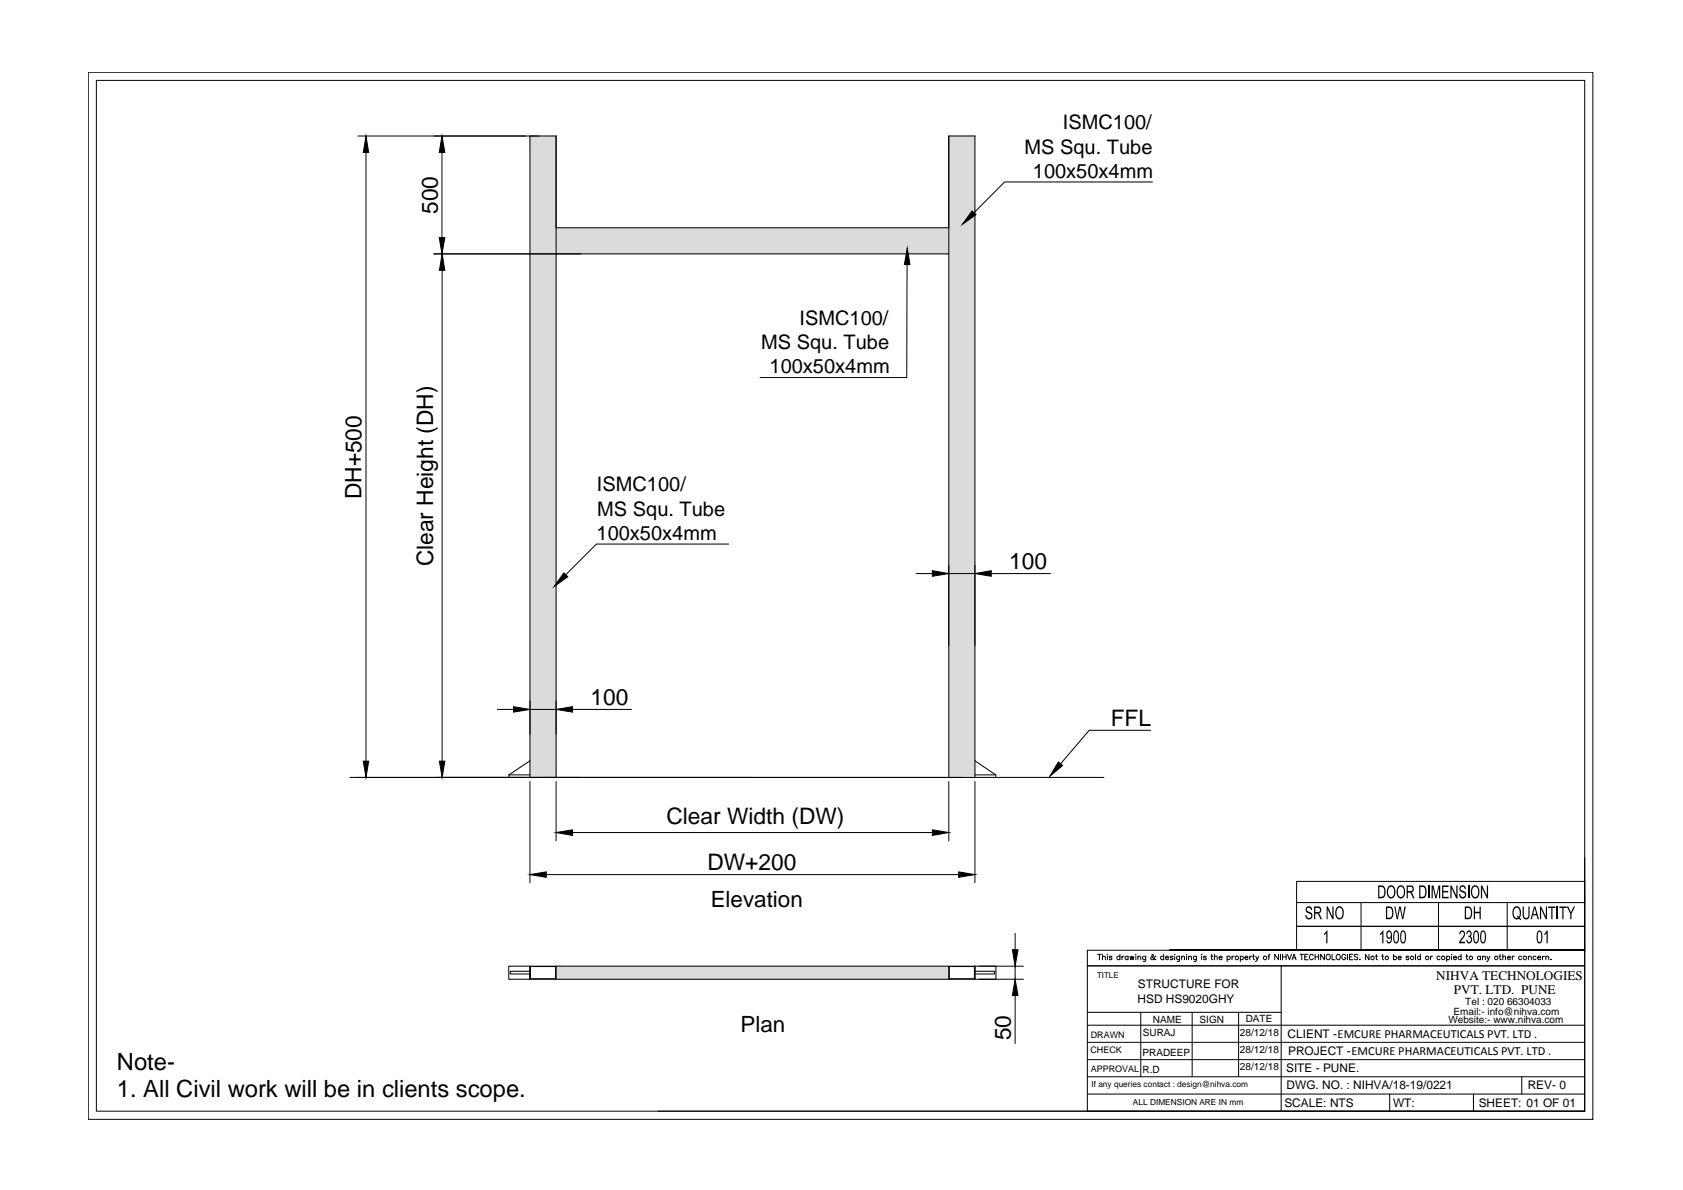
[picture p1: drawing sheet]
<svg xmlns="http://www.w3.org/2000/svg" width="420mm" height="297mm" viewBox="0 0 420 297" stroke-linecap="round" stroke-linejoin="round" font-family="sans-serif">
<!-- layer: 0 -->
<g fill="#dbdbdb" stroke="#dbdbdb" stroke-width=".25">
<path d="M138.8 241.2v3.2h98.1zM138.8 241.2h98.1v3.2z"/>
<path d="M138.8 56.9v6.5h98.1zM138.8 56.9h98.1v6.5z"/>
<path d="M236.9 34v160.1h6.5zM236.9 34h6.5v160.1z"/>
<path d="M132.3 34v160.1h6.5zM132.3 34h6.5v160.1z"/>
</g>
<g fill="none" stroke="#000" stroke-width=".25">
<path d="M22 18h375.7v261.4h-375.7zM24.1 20.1h371.5v257.3h-371.5zM89.3 34h49.5v160.1M91.4 38.1v151.9M110.3 38.1v21.2M132.3 34v160.1M138.8 56.9h98.1M287.7 45.4h-36.9l-7.7 7.7M108.3 63.4h128.6M110.4 67.5v122.5M226.5 66l-.1 28.2h-36.6M181.9 135.8h-33l-7.7 7.7"/>
<path d="M228.7 143.2h4.1M236.9 143.2h6.5M247.5 143.2h14.7M124.1 177.1h4.1M132.3 177.1h6.5M142.9 177.1h14.8M87.3 194.1h188.3M127.1 193.4v.7M127.1 193.4h5.2M132.3 195.1v25.2M132.3 189.9l-5.2 3.5M138.8 195.1v14.8"/>
<path d="M236.9 194.1v-160.1h6.5v160.1M236.9 195.1v14.8M243.4 195.1v25.2M243.4 193.4h5.2M243.4 189.9l5.2 3.5M248.6 193.4v.7M287.2 182.3h-15.3l-7.1 8.4M136.4 218.3h102.9M142.9 207.8h89.9M395.6 214.1v23.1h-103.6M253.4 233v4.1M271.5 237.2h124.1v3.9h-124.1z"/>
<path d="M274 238.2h.9M274.5 238.2v1.4M275.2 238.9l.4-.2h.3v.9M275.2 238.2v1.4M276.5 238.2v.1zM276.5 238.7v.9M277.6 238.8l-.6-.1v.3l.4 .1 .2 .3-.3 .2-.4-.2M279.6 238.8a.42 .42 0 0 0-.6 0 .42 .42 0 0 0 0 .6 .42 .42 0 0 0 .6 0M279.6 238.2v1.4M280.1 238.7v.9M280.6 238.7l-.5 .1v.3M281.6 238.8a.42 .42 0 0 0-.6 0 .42 .42 0 0 0 0 .6 .42 .42 0 0 0 .6 0"/>
<path d="M281.6 238.7v.9M282.1 238.7l.2 .9 .3-.9 .2 .9 .3-.9M283.6 238.2v.1zM283.6 238.7v.9M284.1 238.9l.2-.2h.4l.1 .9M284.1 238.7v.9M286 238.7v1l-.3 .3-.3-.1M286 238.8a.44 .44 0 0 0-.6 0 .44 .44 0 0 0 0 .6 .44 .44 0 0 0 .6 0M288.6 238.8l-.2-.1a.86 .86 0 0 1-1.1 .7l.1-.4 .6-.5-.2-.3-.2 .2 .2 .5 .5 .7 .3-.2M290.5 238.8a.42 .42 0 0 0-.6 0 .42 .42 0 0 0 0 .6 .42 .42 0 0 0 .6 0M290.5 238.2v1.4M291 239.1h.7a.44 .44 0 0 0-.4-.4 .44 .44 0 0 0-.4 .4 .44 .44 0 0 0 .4 .5l.4-.2"/>
<path d="M292.8 238.8l-.6-.1v.3l.6 .4-.2 .2-.5-.2M293.3 238.2v.1zM293.3 238.7v.9M294.5 238.7l-.1 1.2-.2 .1-.3-.1M294.5 238.8a.42 .42 0 0 0-.6 0 .42 .42 0 0 0 0 .6 .42 .42 0 0 0 .6 0M295 238.9l.3-.2h.3l.1 .9M295 238.7v.9M296.2 238.2v.1zM296.2 238.7v.9M296.7 238.9l.2-.2h.5v.9M296.7 238.7v.9M298.7 238.7v1l-.3 .3-.3-.1"/>
<path d="M298.7 238.8a.42 .42 0 0 0-.6 0 .42 .42 0 0 0 0 .6 .42 .42 0 0 0 .6 0M300 238.2v.1zM300 238.7v.9M301.1 238.8l-.6-.1v.3l.5 .1 .1 .3-.2 .2-.4-.2M302.3 238.7h.4M302.5 238.2v1.1l.3 .3M303.2 238.9l.3-.2h.3l.1 .9M303.2 238.2v1.4M304.3 239.1h.8a.44 .44 0 0 0-.5-.4 .44 .44 0 0 0-.4 .4 .44 .44 0 0 0 .4 .5l.5-.2M306.3 238.8a.44 .44 0 0 1 .7 0 .44 .44 0 0 1 0 .6 .44 .44 0 0 1-.7 0M306.3 238.7v1.3M307.6 238.7v.9"/>
<path d="M308.1 238.7h-.3l-.2 .4M309.6 238.8a.42 .42 0 0 1 .7 0 .42 .42 0 0 1 0 .6 .42 .42 0 0 1-.7 0M309.6 238.7v1.3M310.8 239.1h.7v-.3a.42 .42 0 0 0-.6 0 .42 .42 0 0 0 0 .6 .42 .42 0 0 0 .6 0M312 238.7v.9M312.5 238.7h-.3l-.2 .4M312.7 238.7h.5M312.9 238.2v1.1l.3 .3M313.5 238.7l.4 .9 .4-.9M313.9 239.6l-.5 .4M316.5 238.7h.5M317 238.2l-.2 .3v1.1"/>
<path d="M319.2 238.2v1.4l-1-1.4v1.4M319.7 238.2v1.4M320.2 238.2v1.4M320.2 238.8h.9M321.1 238.2v1.4M321.4 238.2l.5 1.4 .5-1.4M322.6 239.6l.5-1.4 .5 1.4M322.8 239.1h.6M323.7 231.2h71.9M323.7 225.3h71.9M324.5 238.2h.9M325 238.2v1.4"/>
<path d="M325.7 238.8h.6M326.6 238.2h-.9v1.4h.9M327.8 238.5a.48 .48 0 0 0-.5-.3 .48 .48 0 0 0-.4 .5v.4a.48 .48 0 0 0 .4 .5 .48 .48 0 0 0 .5-.4M328.3 238.8h.9M328.3 238.2v1.4M329.2 238.2v1.4M330.6 238.2v1.4l-.9-1.4v1.4M331.3 238.3a.61 .61 0 0 1 .8 .6 .61 .61 0 0 1-.9 .5l-.1-.7zM332.5 238.2v1.4h.8M333.9 238.3l.1-.1a.64 .64 0 0 1 .6 .7 .64 .64 0 0 1-.7 .6l-.3-.4zM336 238.5a.5 .5 0 0 0-.6-.3 .5 .5 0 0 0-.4 .5v.4a.49 .49 0 0 0 .5 .5 .49 .49 0 0 0 .5-.5h-.4M336.4 238.2v1.4"/>
<path d="M336.9 238.8h.6M337.7 238.2h-.8v1.4h.8M339 238.4l-.4-.2-.5 .2v.3l.9 .5-.4 .4-.5-.2M339.4 239.5h.2zM339.8 225.3v11.9M341.8 238.2v1.4l-.9-1.4v1.4M343.4 238.7h.4M343.6 238.2v1.1l.3 .3M344.9 238.7h.5M345.2 238.2v1.1l.3 .3M347.9 238.8a.42 .42 0 0 1 .6 0 .42 .42 0 0 1 0 .6 .42 .42 0 0 1-.6 0M347.9 238.2v1.4"/>
<path d="M349.1 239.1h.7a.44 .44 0 0 0-.5-.4 .44 .44 0 0 0-.4 .4 .44 .44 0 0 0 .4 .5l.5-.2M351.7 238.8l-.6-.1v.3l.6 .4-.2 .2-.5-.2M353.4 238.2v1.4M354.6 238.8a.42 .42 0 0 0-.6 0 .42 .42 0 0 0 0 .6 .42 .42 0 0 0 .6 0M354.6 238.2v1.4M357.1 238.7v.9M357.6 238.7h-.3l-.2 .4M359.1 225.3v11.9M359.5 238.8a.42 .42 0 0 0-.6 0 .42 .42 0 0 0 0 .6 .42 .42 0 0 0 .6 0M361.2 238.8a.42 .42 0 0 1 .6 0 .42 .42 0 0 1 0 .6 .42 .42 0 0 1-.6 0M361.2 238.7v1.3M362.4 238.2v.1z"/>
<path d="M362.4 238.7v.9M362.9 239.1h.7a.44 .44 0 0 0-.5-.4 .44 .44 0 0 0-.4 .4 .44 .44 0 0 0 .4 .5l.5-.2M364.8 238.8a.42 .42 0 0 0-.7 0 .42 .42 0 0 0 0 .6 .42 .42 0 0 0 .7 0M364.8 238.2v1.4M365.9 238.7h.5M366.2 238.2v1.1l.3 .3M369.6 238.8a.42 .42 0 0 0-.6 0 .42 .42 0 0 0 0 .6 .42 .42 0 0 0 .6 0M369.6 238.7v.9M370.1 238.9l.3-.2h.4v.9M370.1 238.7v.9M371.2 238.7l.4 .9 .4-.9M371.6 239.6l-.4 .4"/>
<path d="M374.2 238.7h.5M374.5 238.2v1.1l.3 .3M375.2 238.9l.1-.2h.5v.9M375.2 238.2v1.4M376.3 225.3v11.9M376.3 239.1h.8l-.1-.3a.42 .42 0 0 0-.6 0 .42 .42 0 0 0 .1 .6 .42 .42 0 0 0 .6 0M377.5 238.7v.9M378.1 238.7h-.4l-.2 .4M379.9 238.8a.42 .42 0 0 0-.7 0 .42 .42 0 0 0 0 .6 .42 .42 0 0 0 .7 0M381.6 238.9l.1-.2h.5l.1 .9M381.6 238.7v.9M383.5 238.8a.42 .42 0 0 0-.7 0 .42 .42 0 0 0 0 .6 .42 .42 0 0 0 .7 0"/>
<path d="M383.9 239.1h.8a.43 .43 0 0 0-.6-.3 .43 .43 0 0 0-.2 .6 .43 .43 0 0 0 .6 .1l.2-.1M385.1 238.7v.9M385.6 238.7h-.3l-.2 .4M385.9 238.9l.2-.2h.5v.9M385.9 238.7v.9M387.2 239.5h.1zM395.6 220h-71.9v17.2M127 241.2h5.3v3.2h-5.3zM132.3 242.4h-4.9v.7h4.9M132.3 241.2v3.2h111.1v-3.2M132.3 241.2h111.1M132.4 241.3h6.3v3h-6.3z"/>
<path d="M138.8 241.2v3.2M236.9 241.2v3.2M237 241.3h6.3v3h-6.3zM243.4 242.4h4.9v.7h-4.9M243.4 241.2h5.2v3.2h-5.2zM244.4 241.2h11.1M244.4 244.4h11.1M253.4 241.2v3.2M253.4 248.5v12M271.5 255.9h124.1M271.5 252.7h48.3M284.8 252.7v16.1"/>
<path d="M297.6 252.7v16.1M309.2 252.7v16.1M319.8 241.1v36.3M395.6 241.1v36.3M395.6 241.1h-124.1v36.3M164.2 277.4h231.4M271.5 268.8h124.1M271.5 264.5h124.1M271.5 260.2h124.1M271.5 273.1h124.1M346.9 273.1v4.3M367.8 273.1v4.3"/>
<path d="M379.9 268.8v4.3"/>
<circle cx="308.8" cy="239.1" r=".44"/>
<circle cx="315.8" cy="239.1" r=".44"/>
<circle cx="342.6" cy="239.1" r=".44"/>
<circle cx="346.2" cy="239.1" r=".43"/>
<circle cx="352.5" cy="239.1" r=".43"/>
<circle cx="356.3" cy="239.1" r=".44"/>
<circle cx="360.3" cy="239.1" r=".44"/>
<circle cx="367.2" cy="239.1" r=".43"/>
<circle cx="373.5" cy="239.1" r=".43"/>
<circle cx="380.7" cy="239.1" r=".44"/>
</g>
<g fill="#000" stroke="#000" stroke-width=".25">
<path d="M91.4 34l.6 4.1h-1.3zM110.3 34l.8 4.1h-1.4zM109.7 59.3h1.4l-.8 4.1zM242.7 52.7l.9 .9-3.3 2.4zM110.4 63.4l.7 4.1h-1.4zM226.5 61.9l.7 4.1h-1.4zM140.8 143l.9 1-3.3 2.4zM232.8 142.5l4.1 .7-4.1 .6zM243.4 143.2l4.1-.7v1.3zM128.2 176.4l4.1 .7-4.1 .7zM138.8 177.1l4.1-.7v1.4zM90.7 190h1.3l-.6 4.1z"/>
<path d="M109.7 190h1.4l-.7 4.1zM264.2 190.2l1.1 .9-3.2 2.7zM132.3 218.3l4.1-.7v1.4zM138.8 207.8l4.1-.7v1.4zM232.8 207.1l4.1 .7-4.1 .7zM239.3 217.6l4.1 .7-4.1 .7zM252.7 237.1h1.4l-.7 4.1zM253.4 244.4l.7 4.1h-1.4z"/>
</g>
<g fill="#000">
<path d="M326.2 226.4l.8-.2 .5 .6 .1 .4h-.3l-.2-.5-.3-.1-.4 .1-.2 .2 .1 .5 1 .4 .3 .3v.9l-.5 .5-.9-.1-.3-.6v-.4h.3l.1 .5 .6 .3 .5-.6-.2-.4-1.1-.6-.2-.6zM331.2 226.3h.3l1.1 2.5v-2.5h.3v3.1h-.3l-1.2-2.5v2.5h-.2zM331.2 232.2h.2v3.3h-.3v-2.5l-.5 .4v-.4zM345.2 232.3l.2-.1v3.3h-.3v-2.5l-.6 .4v-.4zM348.1 226.3h.3l.4 2.7 .5-2.7h.4l.5 2.7 .4-2.7h.4l-.7 3.1h-.3l-.5-2.7-.5 2.7h-.3zM357.4 221h.5l.6 2.8 .6-2.8h.5v3.2h-.3v-2.7l-.7 2.7h-.3l-.6-2.7v2.7h-.3zM360 221h1.6v.4h-1.3v1h1.2v.4h-1.2v1.1h1.4v.3h-1.7zM362.1 221h.3l1.2 2.5v-2.5h.3v3.2h-.4l-1.1-2.5v2.5h-.3zM364.5 221.2l.9-.2 .5 .5v.4l-.2 .1-.3-.6h-.6l-.2 .3 .2 .5 .9 .3 .3 .4-.1 .9-.5 .5-.7-.1-.4-.6v-.4l.2-.1 .1 .4 .3 .4h.5l.3-.3-.1-.7-.8-.3-.4-.4-.1-.5zM364.5 232.5l.7-.3 .4 .4 .1 1-1.1 1.5h1.1v.4h-1.4l.2-.8 .8-1 .2-.5-.3-.6-.4 .1-.2 .5h-.3zM366.3 232.5l.3-.3 .4 .1 .4 .5-.1 .6-.2 .3 .3 .3 .1 .7-.2 .6-.4 .2-.5-.1-.4-.8h.3l.2 .5h.5l.2-.4v-.5l-.2-.3h-.4v-.3l.4-.1 .1-.5-.1-.4h-.4l-.3 .5h-.2zM367.9 226.3h.3v1.3h1.2v-1.3h.3v3.1h-.3v-1.4h-1.2v1.4h-.3z"/>
<path d="M369.7 221h.3l1.2 2.5v-2.5h.3v3.2h-.3l-1.2-2.5v2.5h-.3zM380.1 226.3h.3v2.3l.5 .6 .4-.1 .2-.3 .1-2.5h.3l-.1 2.6-.5 .6-.8-.1-.3-.5zM384.4 226.3h.3l1.2 2.5v-2.5h.3v3.1h-.3l-1.2-2.5v2.5h-.3zM386.2 232.2h.2v3.3h-.3v-2.5l-.6 .4v-.4zM386.5 226.3h1.8v.4h-.7v2.7h-.3v-2.7h-.8zM389.3 226.3h1.8v.4h-.8v2.7h-.3v-2.7h-.7zM391.1 226.3h.4l.7 1.5 .7-1.5h.3l-.9 1.8v1.3h-.3v-1.3z"/>
<path d="M328.1 226.3h1.2l.4 .3 .1 .8-.3 .5-.3 .1 .8 1.4h-.3l-.8-1.4h-.5v1.4h-.3zM328.4 226.6v1.1h.8l.3-.2v-.6l-.2-.2z"/>
<path d="M333.6 226.6l.6-.4h.5l.7 .8v1.5l-.2 .6-.5 .4-.7-.1-.5-.6-.2-1.3zM334.1 226.7l-.4 .6v1.2l.4 .6 .5 .1 .5-.6v-1.3l-.4-.6z"/>
<path d="M344.1 221l1.1 .1 .6 .6 .1 1.5-.2 .5-.4 .5h-1.2zM344.4 221.4v2.5l.8-.1 .3-.5v-1.4l-.3-.5z"/>
<path d="M346 226.3h1.1l.6 .5 .1 1.7-.2 .6-.4 .3h-1.2zM346.3 226.7v2.4h.8l.4-.7v-1.2l-.3-.5z"/>
<path d="M346.3 232.4l.7-.1 .4 .4 .1 .5v1.2l-.3 .9-.7 .2-.4-.8 .3 .1a.46 .46 0 0 0 .6 .3 .46 .46 0 0 0 .2-.6l.1-.6-.3 .4-.4 .1-.5-.6v-.8zM346.7 232.6l-.3 .3-.1 .6 .3 .5h.3l.3-.3v-.6l-.2-.5z"/>
<path d="M346.6 221.2l.5-.2h.4l.5 .4 .3 .5 .1 .9-.2 .8-.4 .5-.4 .2-.6-.2-.5-.9v-1.2zM347 221.4l-.4 .7v1l.3 .7 .6 .1 .5-.5v-1.2l-.3-.8z"/>
<path d="M348.2 232.4l.6-.1 .4 .8v1.6l-.5 .8-.6-.2-.3-.8v-1.3zM348.4 232.6l-.3 .5v1.2l.1 .7 .3 .2 .4-.4 .1-1.6-.2-.5z"/>
<path d="M349 221.3l.3-.3h.6l.7 .6 .1 1.6-.6 1h-.8l-.5-.7-.1-1.4zM349.3 221.4l-.3 .6v1.1l.2 .6 .7 .2 .5-.7v-1.1l-.4-.7z"/>
<path d="M349.9 232.4l.7-.1 .4 .8v1.6l-.6 .8-.5-.1-.3-.7v-1.5zM350 232.7l-.2 1.6 .2 .7 .3 .2 .4-.4v-1.6l-.3-.6z"/>
<path d="M351.2 221h1.2l.5 .4v.9l-.6 .5 .9 1.4h-.4l-.8-1.4h-.5v1.4h-.3zM351.5 221.4v1l1-.1 .2-.6-.2-.3z"/>
<path d="M354.3 221l1.2 .1 .5 .5 .1 1.7-.3 .6-.4 .3h-1.1zM354.6 221.4v2.5l.8-.1 .4-.5v-1.3l-.4-.6z"/>
<path d="M365.7 226.3h1.2l.5 .6 .1 1.7-.6 .8h-1.2zM366 226.7v2.4h.7l.5-.6v-1.3l-.4-.5z"/>
<path d="M367.6 221.2l.5-.2h.5l.4 .3 .3 .7-.1 1.4-.3 .6-.3 .2h-.8l-.5-.8-.1-1.1zM367.8 221.6l-.3 .7 .1 .9 .3 .6 .6 .1 .5-.7v-1.2l-.5-.6z"/>
<path d="M368.1 232.4l.3-.2 .4 .1 .4 .8v1.7l-.5 .7-.5-.1-.4-.7v-1.6zM368.3 232.6l-.2 .7v1.1l.1 .6 .3 .2 .4-.5v-1.4l-.1-.5-.2-.2z"/>
<path d="M369.8 232.4l.3-.2 .5 .1 .3 .8v1.7l-.5 .7-.5-.1-.4-.8v-1.5zM370 232.6l-.2 .8v1l.1 .5 .4 .3 .3-.5 .1-1.4-.2-.6z"/>
<path d="M377.9 226.6l.5-.4 .6 .1 .4 .3 .3 .9-.1 1.3a.33 .33 0 0 0-.2 .4 .33 .33 0 0 0 .3 .2v.3l-.2-.1a.35 .35 0 0 0-.3-.3 .35 .35 0 0 0-.3 .2l-.8-.2-.5-.8v-1.1zM378.2 226.7l-.3 .8v1l.4 .6 .5 .1 .1-.1-.3-.2 .1-.3 .5 .3 .2-.5v-1.1l-.4-.6-.5-.1z"/>
<path d="M383 226.3h.3l.9 3.1h-.3l-.3-.9h-.9l-.3 .9h-.3zM383.1 226.6l-.4 1.5h.8z"/>
<path d="M383.9 232.4l.7-.1 .4 .9v1.6l-.5 .7-.5-.1-.4-.7v-1.6zM384.1 232.6l-.2 .7 .2 1.7a.46 .46 0 0 0 .5 0 .46 .46 0 0 0 .1-.6v-1.5l-.3-.3z"/>
</g>
<path d="M356.7 221v3.2M366.6 221v3.2M388.8 226.3v3.1" fill="none" stroke="#000" stroke-width=".3"/>
<g font-size="5.9">
<text x="29.2" y="267.1">Note-</text>
<text x="29.2" y="273.8">1. All Civil work will be in clients scope.</text>
</g>
<g font-size="5.7">
<text x="109.3" y="53.4" transform="rotate(-90 109.3 53.4)">500</text>
<text x="90.3" y="124.6" transform="rotate(-90 90.3 124.6)">DH+500</text>
<text x="108.1" y="141.4" transform="rotate(-90 108.1 141.4)">Clear Height (DH)</text>
<text x="251.9" y="142.1">100</text>
<text x="147.4" y="176">100</text>
<text x="277.3" y="181.3">FFL</text>
<text x="166.4" y="205.6">Clear Width (DW)</text>
<text x="176.6" y="217.2">DW+200</text>
<text x="252.4" y="259.7" transform="rotate(-90 252.4 259.7)">50</text>
</g>
<g font-size="5.6">
<text x="177.4" y="226.5">Elevation</text>
<text x="184.9" y="257.6">Plan</text>
</g>
<g font-size="5">
<text x="265.4" y="32.3">ISMC100/</text>
<text x="255.8" y="38.4">MS Squ. Tube</text>
<text x="257.9" y="44.4">100x50x4mm</text>
<text x="199.6" y="81.1">ISMC100/</text>
<text x="190" y="87.1">MS Squ. Tube</text>
<text x="192.1" y="93.1">100x50x4mm</text>
<text x="149" y="122.6">ISMC100/</text>
<text x="149.1" y="128.7">MS Squ. Tube</text>
<text x="148.9" y="134.7">100x50x4mm</text>
</g>
<g font-size="3.3">
<text x="358.6" y="244.6">NIHVA TECHNOLOGIES</text>
<text x="363" y="248.1">PVT. LTD. PUNE</text>
</g>
<g font-size="3">
<text x="284" y="250.3">HSD HS9020GHY</text>
<text x="284.1" y="246.7">STRUCTURE FOR</text>
<text x="321.5" y="259.1">CLIENT -EMCURE PHARMACEUTICALS PVT. LTD .</text>
<text x="321.6" y="263.4">PROJECT -EMCURE PHARMACEUTICALS PVT. LTD .</text>
<text x="321.1" y="267.7">SITE - PUNE.</text>
<text x="321.2" y="271.9">DWG. NO. : NIHVA/18-19/0221</text>
<text x="381.4" y="271.9">REV- 0</text>
<text x="320.6" y="276.3">SCALE: NTS</text>
<text x="347.8" y="276.2">WT:</text>
<text x="369.2" y="276.3">SHEET: 01 OF 01</text>
</g>
<g font-size="2.5">
<text x="365.8" y="250.8">Tel : 020 66304033</text>
<text x="287.8" y="255.3">NAME</text>
<text x="299.5" y="255.3">SIGN</text>
<text x="311" y="255.2">DATE</text>
<text x="361.6" y="255.4">Website:- www.nihva.com</text>
<text x="362.9" y="253.3">Email:- info@nihva.com</text>
<text x="285.2" y="263.6">PRADEEP</text>
<text x="285.3" y="258.7">SURAJ</text>
<text x="309.6" y="258.5">28/12/18</text>
<text x="309.6" y="262.8">28/12/18</text>
<text x="285.2" y="267.9">R.D</text>
<text x="309.6" y="267.1">28/12/18</text>
</g>
<g font-size="2.2">
<text x="272.2" y="262.8">CHECK</text>
<text x="272.3" y="259">DRAWN</text>
<text x="272.3" y="267.6">APPROVAL</text>
</g>
<g font-size="2.1">
<text x="272.5" y="271.4">If any queries contact : design@nihva.com</text>
<text x="282.8" y="275.9">ALL DIMENSION ARE IN mm</text>
</g>
<text font-size="2" x="273.9" y="244.1">TITLE</text>
</svg>
